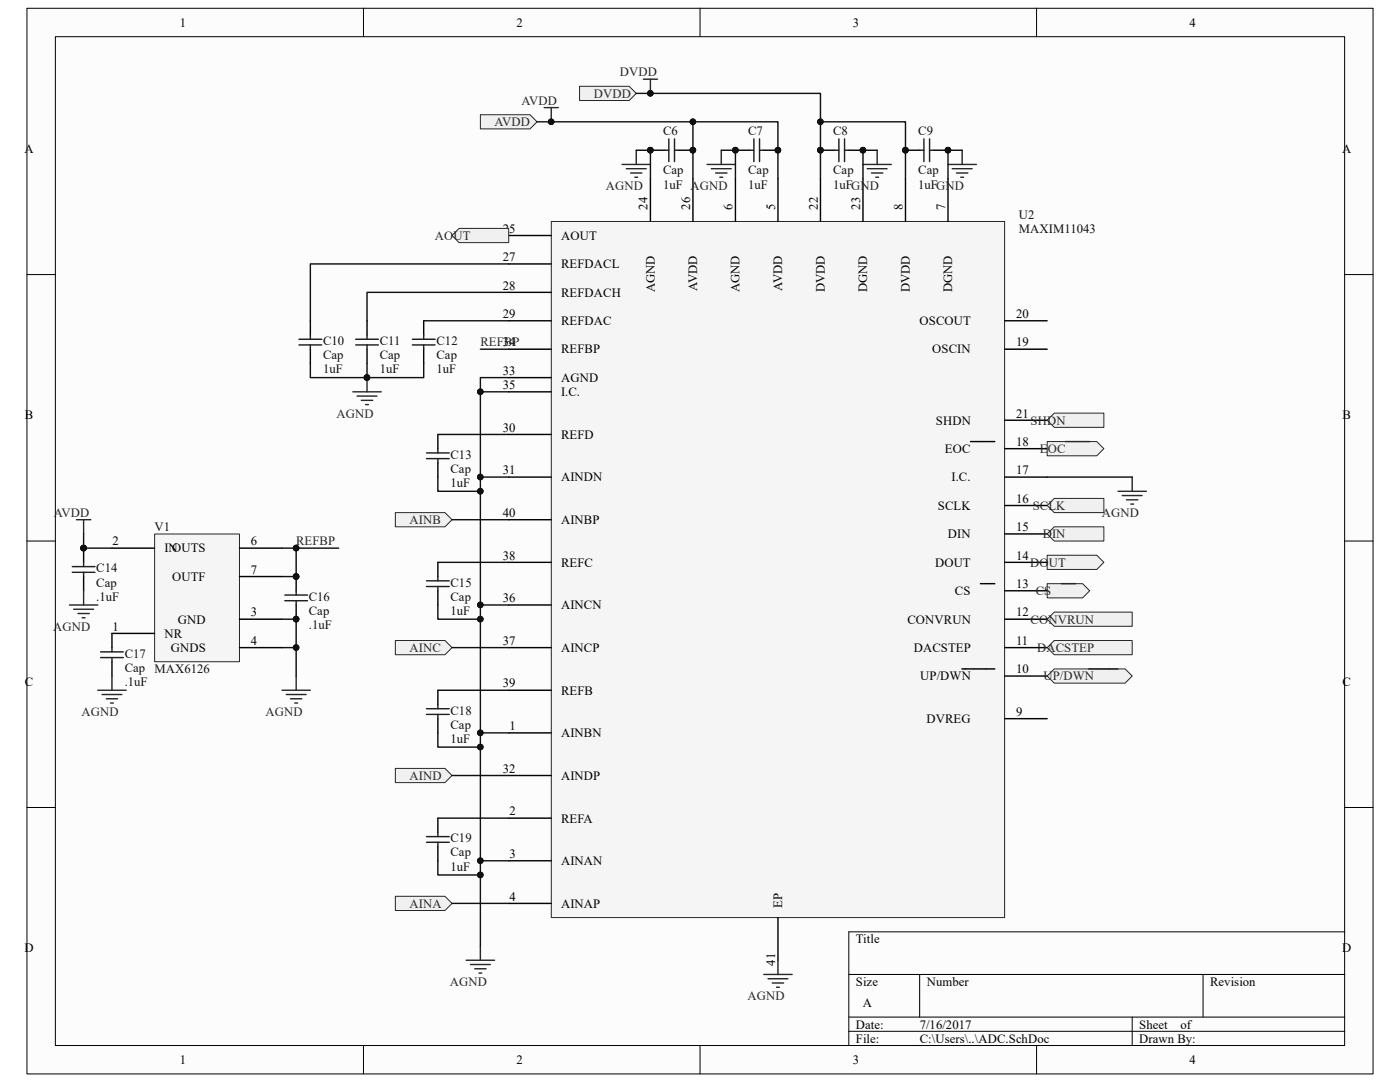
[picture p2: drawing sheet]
<svg xmlns="http://www.w3.org/2000/svg" width="279mm" height="216mm" viewBox="0 0 279 216" stroke-linecap="round" stroke-linejoin="round" font-family="sans-serif">
<path d="M5.4 1.7h268.6v212.6h-268.6z" fill="#fcfcfc"/>
<path d="M5.4 1.7h268.6v212.6h-268.6z" fill="none" stroke="#000" stroke-width=".2"/>
<path d="M11.1 7.4h257.3v201.2h-257.3z" fill="#fcfcfc"/>
<g fill="none" stroke="#000" stroke-width=".2">
<path d="M11 7.3h257.4v201.3h-257.4zM72.5 1.6v5.7M139.7 1.6v5.7M206.9 1.6v5.7M5.4 54.8h5.6M268.4 54.8h5.6M5.4 108h5.6M268.4 108h5.6M5.4 161.1h5.6M268.4 161.1h5.6M169.4 194.4h99M183.5 194.4v8.5"/>
<path d="M240.1 194.4v8.5M268.4 185.9h-99v22.7M72.5 208.6v5.7M139.7 208.6v5.7M169.4 202.9h99M169.4 205.8h99M206.9 208.6v5.7M226 202.9v5.7"/>
</g>
<path d="M110.1 44.2h90.4v138.9h-90.4z" fill="#f5f5f5"/>
<path d="M110 44.2h90.5v138.9h-90.5z" fill="none" stroke="#262626" stroke-width=".2"/>
<g fill="none" stroke="#000" stroke-width=".28">
<path d="M129.8 35.6v8.6M138.3 35.6v8.6M146.8 35.6v8.6M155.3 35.6v8.6M163.7 35.6v8.6M172.2 35.6v8.6M180.7 35.6v8.6M189.2 35.6v8.6M101.5 47h8.5M101.5 52.7h8.5M101.5 58.3h8.5M101.5 64h8.5"/>
<path d="M101.5 69.7h8.5M101.5 75.3h8.5M101.5 78.2h8.5M200.5 64h8.5M200.5 69.7h8.5M101.5 86.7h8.5M101.5 95.2h8.5M193.7 88.1h3.2M197 88.1h1.5M200.5 95.2h8.5M200.5 89.5h8.5M200.5 83.9h8.5"/>
<path d="M101.5 103.7h8.5M101.5 112.2h8.5M195.7 116.5h1.5M197.3 116.5h1.2M200.5 112.2h8.5M200.5 106.5h8.5M200.5 100.9h8.5M200.5 117.9h8.5M101.5 120.7h8.5M101.5 129.2h8.5M101.5 137.7h8.5M192 133.5h2.3"/>
<path d="M194.4 133.5h4.1M200.5 129.2h8.5M200.5 134.9h8.5M200.5 123.6h8.5M101.5 146.2h8.5M101.5 154.7h8.5M200.5 143.4h8.5M101.5 163.3h8.5M101.5 171.8h8.5M101.5 180.3h8.5M155.3 183.1v8.5"/>
</g>
<g fill="none" stroke="#262626" stroke-width=".28">
<path d="M124.2 32.8h5.6M125 33.7h4M125.8 34.5h2.3M126.7 35.4h.6M127 30v2.8M141.1 32.8h5.7M142 33.7h3.9M142.8 34.5h2.3M143.7 35.4h.5M143.9 30v2.8M189.2 32.8h5.6M190 33.7h4"/>
<path d="M190.9 34.5h2.3M191.7 35.4h.6M192 30v2.8"/>
</g>
<g fill="#f0f0f0" stroke="#262626" stroke-width=".2">
<path d="M210.4 82.4h9.9v2.9h-9.9l-1.4-1.4z" fill-rule="evenodd"/>
<path d="M209 88.1h9.9l1.4 1.4-1.4 1.4h-9.9z" fill-rule="evenodd"/>
</g>
<path d="M212.6 88.1h3.2M215.9 88.1h1.6" fill="none" stroke="#262626" stroke-width=".28"/>
<g fill="#f0f0f0" stroke="#262626" stroke-width=".2">
<path d="M210.4 99.5h9.9v2.8h-9.9l-1.4-1.4z" fill-rule="evenodd"/>
<path d="M210.4 105.1h9.9v2.9h-9.9l-1.4-1.5z" fill-rule="evenodd"/>
<path d="M209 110.8h9.9l1.4 1.4-1.4 1.4h-9.9z" fill-rule="evenodd"/>
<path d="M209 116.5h7.1l1.4 1.4-1.4 1.4h-7.1z" fill-rule="evenodd"/>
</g>
<path d="M211.8 116.5h1.5M213.4 116.5h1.2" fill="none" stroke="#262626" stroke-width=".28"/>
<g fill="#f0f0f0" stroke="#262626" stroke-width=".2">
<path d="M210.4 122.1h15.6v2.9h-15.6l-1.4-1.4z" fill-rule="evenodd"/>
<path d="M210.4 127.8h15.6v2.8h-15.6l-1.4-1.4z" fill-rule="evenodd"/>
<path d="M210.4 133.5h14.1l1.5 1.4-1.5 1.4h-14.1l-1.4-1.4z" fill-rule="evenodd"/>
</g>
<path d="M223.1 98h5.7M224 98.9h3.9M224.8 99.7h2.3M226 95.2v2.8M225.7 100.6h.5M217.2 133.5h1.7M219 133.5h4.1" fill="none" stroke="#262626" stroke-width=".28"/>
<g fill="#f0f0f0" stroke="#262626" stroke-width=".2">
<path d="M95.9 22.9h9.9l1.4 1.4-1.4 1.4h-9.9z" fill-rule="evenodd"/>
<path d="M115.7 17.2h9.9l1.4 1.4-1.4 1.5h-9.9z" fill-rule="evenodd"/>
</g>
<path d="M93 191.6h5.7M93.9 192.5h4M94.7 193.3h2.3M95.6 194.2h.6M95.9 188.8v2.8" fill="none" stroke="#262626" stroke-width=".28"/>
<g fill="#f0f0f0" stroke="#262626" stroke-width=".2">
<path d="M78.9 102.3h9.9l1.4 1.4-1.4 1.4h-9.9z" fill-rule="evenodd"/>
<path d="M78.9 127.8h9.9l1.4 1.4-1.4 1.4h-9.9z" fill-rule="evenodd"/>
<path d="M78.9 153.3h9.9l1.4 1.4-1.4 1.5h-9.9z" fill-rule="evenodd"/>
<path d="M78.9 178.8h9.9l1.4 1.5-1.4 1.4h-9.9z" fill-rule="evenodd"/>
</g>
<path d="M152.4 194.4h5.7M153.3 195.3h3.9M154.1 196.1h2.3M155 197h.5M155.3 191.6v2.8" fill="none" stroke="#262626" stroke-width=".28"/>
<g fill="none" stroke="#000" stroke-width=".28">
<path d="M129.8 30h2.8M135.5 30h2.8M146.8 30h2.8M152.4 30h2.9M163.7 30h2.9M169.4 30h2.8M180.7 30h2.8M186.4 30h2.8M87.4 86.7v2.8M87.4 92.4v2.8M87.4 112.2v2.8M87.4 117.9v2.8"/>
<path d="M87.4 137.7v2.9M87.4 143.4v2.8M87.4 163.3v2.8M87.4 168.9v2.9"/>
</g>
<g fill="#0e0e0e" stroke="#0e0e0e" stroke-width=".2">
<circle cx="180.7" cy="30" r=".55"/>
<circle cx="189.2" cy="30" r=".55"/>
<circle cx="163.7" cy="30" r=".55"/>
<circle cx="172.2" cy="30" r=".55"/>
<circle cx="146.8" cy="30" r=".55"/>
<circle cx="155.2" cy="30" r=".55"/>
<circle cx="129.8" cy="30" r=".55"/>
<circle cx="138.3" cy="30" r=".55"/>
</g>
<g fill="none" stroke="#1c1c1c" stroke-width=".28">
<path d="M132.6 30h.9M133.5 27.7v4.5M134.6 30h.9M134.6 27.7v4.5M149.6 30h.9M150.5 27.7v4.5M151.6 30h.8M151.6 27.7v4.5M166.6 30h.8M167.4 27.7v4.5M168.5 30h.9M168.5 27.7v4.5"/>
<path d="M183.5 30h.9M184.4 27.7v4.5M185.5 27.7v4.5M185.5 30h.9M85.1 90.4h4.5M85.1 91.5h4.5M87.4 89.5v.9M87.4 91.5v.9M85.1 115.9h4.5M85.1 117h4.5M87.4 115v.9M87.4 117v.9"/>
<path d="M85.1 141.4h4.5M85.1 142.6h4.5M87.4 140.6v.8M87.4 142.6v.8M85.1 166.9h4.5M85.1 168.1h4.5M87.4 166.1v.8M87.4 168.1v.8"/>
</g>
<path d="M30.9 106.6h16.9v25.4h-16.9z" fill="#f5f5f5"/>
<path d="M30.9 106.6h16.9v25.4h-16.9z" fill="none" stroke="#262626" stroke-width=".2"/>
<g fill="none" stroke="#000" stroke-width=".28">
<path d="M61.9 64v2.8M61.9 69.7v2.8M73.2 64v2.8M73.2 69.7v2.8M84.6 64v2.8M84.6 69.7v2.8M16.7 109.4v2.8M16.7 115v2.9M22.3 109.4h8.5M47.8 109.4h8.5M47.8 115h8.5M59.1 115v2.9"/>
<path d="M22.3 132.1v2.8M30.8 126.4h-8.5v2.8M47.8 123.6h8.5M47.8 129.2h8.5M59.1 120.7v2.9"/>
</g>
<g fill="none" stroke="#262626" stroke-width=".28">
<path d="M128.4 15.8h2.8M129.8 15.8v2.8M108.6 21.5h2.8M110 21.5v2.8M15.3 103.7h2.8M16.7 103.7v2.8M16.7 117.9v2.8M13.9 120.7h5.6M14.7 121.6h4M15.6 122.4h2.2M16.4 123.3h.6M19.5 137.7h5.7"/>
<path d="M20.4 138.6h3.9M21.2 139.4h2.3M22.3 134.9v2.8M56.3 137.7h5.6M57.1 138.6h4M58 139.4h2.2M59.1 134.9v2.8M22.1 140.3h.5M58.8 140.3h.6"/>
</g>
<g fill="#0e0e0e" stroke="#0e0e0e" stroke-width=".2">
<circle cx="129.8" cy="18.6" r=".55"/>
<circle cx="110" cy="24.3" r=".55"/>
<circle cx="16.7" cy="109.4" r=".55"/>
<circle cx="59.1" cy="123.5" r=".55"/>
<circle cx="59.1" cy="115" r=".55"/>
<circle cx="59.1" cy="109.4" r=".55"/>
</g>
<g fill="none" stroke="#1c1c1c" stroke-width=".28">
<path d="M59.7 67.7h4.5M59.7 68.8h4.5M61.9 66.8v.9M61.9 68.8v.9M71 67.7h4.5M71 68.8h4.5M73.2 66.8v.9M73.2 68.8v.9M82.3 67.7h4.5M82.3 68.8h4.5M84.6 66.8v.9M84.6 68.8v.9"/>
<path d="M14.4 113.1h4.5M14.4 114.2h4.5M16.7 112.2v.9M16.7 114.2v.8M56.8 118.7h4.6M56.8 119.9h4.6M59.1 117.9v.8M59.1 119.9v.8M20.1 130.1h4.5M20.1 131.2h4.5M22.3 129.2v.9M22.3 131.2v.9"/>
</g>
<path d="M91.6 45.6h9.9v2.8h-9.9l-1.4-1.4z" fill-rule="evenodd" fill="#f0f0f0" stroke="#262626" stroke-width=".2"/>
<path d="M172.2 32.8h5.7M173.1 33.7h3.9M173.9 34.5h2.3M174.8 35.4h.5M175.1 30v2.8M70.4 78.2h5.7M71.3 79h3.9M72.1 79.9h2.3M73.2 75.3v2.9M73 80.7h.5" fill="none" stroke="#262626" stroke-width=".28"/>
<g fill="#0e0e0e" stroke="#0e0e0e" stroke-width=".2">
<circle cx="73.2" cy="75.3" r=".55"/>
<circle cx="189.2" cy="30" r=".55"/>
<circle cx="172.2" cy="30" r=".55"/>
<circle cx="146.8" cy="30" r=".55"/>
<circle cx="129.8" cy="30" r=".55"/>
<circle cx="163.7" cy="30" r=".55"/>
<circle cx="163.7" cy="24.3" r=".55"/>
<circle cx="180.7" cy="30" r=".55"/>
<circle cx="95.9" cy="146.2" r=".55"/>
<circle cx="95.9" cy="149.1" r=".55"/>
<circle cx="95.9" cy="171.7" r=".55"/>
<circle cx="95.9" cy="174.6" r=".55"/>
<circle cx="95.9" cy="95.2" r=".55"/>
<circle cx="95.9" cy="98" r=".55"/>
<circle cx="95.9" cy="120.7" r=".55"/>
<circle cx="95.9" cy="123.5" r=".55"/>
<circle cx="95.9" cy="78.2" r=".55"/>
<circle cx="110" cy="24.3" r=".55"/>
<circle cx="138.3" cy="24.3" r=".55"/>
<circle cx="155.2" cy="30" r=".55"/>
<circle cx="138.3" cy="30" r=".55"/>
<circle cx="129.8" cy="18.6" r=".55"/>
<circle cx="16.7" cy="109.4" r=".55"/>
<circle cx="59.1" cy="129.2" r=".55"/>
<circle cx="59.1" cy="123.5" r=".55"/>
<circle cx="59.1" cy="109.4" r=".55"/>
<circle cx="59.1" cy="115" r=".55"/>
</g>
<g fill="none" stroke="#0e0e0e" stroke-width=".28">
<path d="M127 18.6h36.7v5.7M107.2 24.3h48.1v11.3M127 30h2.8v5.6M138.3 24.3v11.3M143.9 30h2.9v5.6M163.7 35.6v-11.3h17v11.3M175.1 30h-2.9v5.6M192 30h-2.8v5.6M101.5 58.3h-28.3v5.7M101.5 52.7h-39.6v11.3M61.9 72.5v2.8h22.7v-2.8M73.2 72.5v2.8"/>
<path d="M84.6 64h16.9M95.9 78.2h5.6M95.9 69.7h5.6M101.5 75.3h-5.6v19.9M87.4 95.2v2.8h8.5M87.4 86.7h14.1M101.5 95.2h-5.6v25.5h5.6M209 95.2h17M16.7 106.5v2.9h5.6M56.3 109.4h2.8v5.6h-2.8M59.1 109.4h8.5M87.4 112.2h14.1"/>
<path d="M90.2 103.7h11.3M56.3 123.6h2.8v5.6h-2.8M59.1 129.2v5.7M87.4 120.7v2.9h8.5M87.4 137.7h14.1M90.2 129.2h11.3M95.9 120.7v25.5M87.4 146.2v2.9h8.5M90.2 154.7h11.3M101.5 146.2h-5.6v25.6h5.6M87.4 171.8v2.8h8.5M87.4 163.3h14.1"/>
<path d="M95.9 171.8v17M90.2 180.3h11.3"/>
</g>
<g font-size="2.5">
<text x="35.9" y="5.3">1</text>
<text x="103.1" y="5.3">2</text>
<text x="170.2" y="5.3">3</text>
<text x="237.4" y="5.3">4</text>
<text x="4.9" y="30.5">A</text>
<text x="267.9" y="30.5">A</text>
<text x="129.2" y="41.9" transform="rotate(-90 129.2 41.9)">24</text>
<text x="137.7" y="41.9" transform="rotate(-90 137.7 41.9)">26</text>
<text x="146.2" y="41.9" transform="rotate(-90 146.2 41.9)">6</text>
<text x="154.7" y="41.9" transform="rotate(-90 154.7 41.9)">5</text>
<text x="163.2" y="41.9" transform="rotate(-90 163.2 41.9)">22</text>
<text x="171.7" y="41.9" transform="rotate(-90 171.7 41.9)">23</text>
<text x="180.2" y="41.9" transform="rotate(-90 180.2 41.9)">8</text>
<text x="188.6" y="41.9" transform="rotate(-90 188.6 41.9)">7</text>
<text x="100.4" y="46.4">25</text>
<text x="112" y="47.8">AOUT</text>
<text x="100.4" y="52.1">27</text>
<text x="112" y="53.5">REFDACL</text>
<text x="100.4" y="57.8">28</text>
<text x="112" y="59.2">REFDACH</text>
<text x="130.7" y="58.3" transform="rotate(-90 130.7 58.3)">AGND</text>
<text x="139.1" y="58" transform="rotate(-90 139.1 58)">AVDD</text>
<text x="147.6" y="58.3" transform="rotate(-90 147.6 58.3)">AGND</text>
<text x="156.1" y="58" transform="rotate(-90 156.1 58)">AVDD</text>
<text x="164.6" y="58.3" transform="rotate(-90 164.6 58.3)">DVDD</text>
<text x="173.1" y="58.3" transform="rotate(-90 173.1 58.3)">DGND</text>
<text x="181.6" y="58.3" transform="rotate(-90 181.6 58.3)">DVDD</text>
<text x="190" y="58.3" transform="rotate(-90 190 58.3)">DGND</text>
<text x="100.4" y="63.5">29</text>
<text x="112" y="64.9">REFDAC</text>
<text x="183.5" y="64.9">OSCOUT</text>
<text x="202.8" y="63.5">20</text>
<text x="100.4" y="69.1">34</text>
<text x="112" y="70.5">REFBP</text>
<text x="186" y="70.5">OSCIN</text>
<text x="202.8" y="69.1">19</text>
<text x="100.4" y="74.8">33</text>
<text x="100.4" y="77.6">35</text>
<text x="112" y="76.2">AGND</text>
<text x="5" y="83.6">B</text>
<text x="112" y="79">I.C.</text>
<text x="202.8" y="83.3">21</text>
<text x="267.9" y="83.6">B</text>
<text x="100.4" y="86.1">30</text>
<text x="112" y="87.5">REFD</text>
<text x="186.8" y="84.7">SHDN</text>
<text x="202.8" y="89">18</text>
<text x="100.4" y="94.7">31</text>
<text x="188.6" y="90.4">EOC</text>
<text x="202.8" y="94.7">17</text>
<text x="112" y="96.1">AINDN</text>
<text x="187.2" y="101.7">SCLK</text>
<text x="189.9" y="96.1">I.C.</text>
<text x="202.8" y="100.3">16</text>
<text x="100.4" y="103.2">40</text>
<text x="112" y="104.6">AINBP</text>
<text x="189.2" y="107.4">DIN</text>
<text x="202.8" y="106">15</text>
<text x="22.5" y="108.8">2</text>
<text x="32.8" y="110.2">IN</text>
<text x="34.3" y="110.2">OUTS</text>
<text x="50" y="108.8">6</text>
<text x="100.4" y="111.7">38</text>
<text x="112" y="113.1">REFC</text>
<text x="186.6" y="113.1">DOUT</text>
<text x="202.8" y="111.7">14</text>
<text x="34.3" y="115.9">OUTF</text>
<text x="50" y="114.5">7</text>
<text x="190.6" y="118.7">CS</text>
<text x="202.8" y="117.3">13</text>
<text x="22.5" y="125.8">1</text>
<text x="35.5" y="124.4">GND</text>
<text x="50" y="123">3</text>
<text x="100.4" y="120.2">36</text>
<text x="112" y="121.6">AINCN</text>
<text x="181.1" y="124.4">CONVRUN</text>
<text x="202.8" y="123">12</text>
<text x="32.8" y="127.3">NR</text>
<text x="34.1" y="130.1">GNDS</text>
<text x="50" y="128.7">4</text>
<text x="100.4" y="128.7">37</text>
<text x="112" y="130.1">AINCP</text>
<text x="182.4" y="130.1">DACSTEP</text>
<text x="202.8" y="128.7">11</text>
<text x="5" y="136.8">C</text>
<text x="100.4" y="137.2">39</text>
<text x="183.6" y="135.8">UP/DWN</text>
<text x="202.8" y="134.3">10</text>
<text x="267.9" y="136.8">C</text>
<text x="112" y="138.6">REFB</text>
<text x="202.8" y="142.8">9</text>
<text x="101.7" y="145.7">1</text>
<text x="112" y="147.1">AINBN</text>
<text x="184.9" y="144.3">DVREG</text>
<text x="100.4" y="154.2">32</text>
<text x="112" y="155.6">AINDP</text>
<text x="101.7" y="162.7">2</text>
<text x="112" y="164.1">REFA</text>
<text x="101.7" y="171.2">3</text>
<text x="112" y="172.6">AINAN</text>
<text x="101.7" y="179.7">4</text>
<text x="112" y="181.1">AINAP</text>
<text x="156.1" y="181.1" transform="rotate(-90 156.1 181.1)">EP</text>
<text x="4.9" y="190">D</text>
<text x="170.8" y="188.2">Title</text>
<text x="267.9" y="190">D</text>
<text x="154.7" y="192.7" transform="rotate(-90 154.7 192.7)">41</text>
<text x="170.8" y="196.7">Size</text>
<text x="184.9" y="196.7">Number</text>
<text x="241.5" y="196.7">Revision</text>
<text x="172.2" y="201">A</text>
<text x="170.8" y="205.2">Date:</text>
<text x="170.8" y="208.1">File:</text>
<text x="183.5" y="205.2">7/16/2017</text>
<text x="183.5" y="208.1">C:\Users\..\ADC.SchDoc</text>
<text x="227.4" y="205.2">Sheet</text>
<text x="227.4" y="208.1">Drawn By:</text>
<text x="235.6" y="205.2">of</text>
<text x="35.9" y="212.3">1</text>
<text x="103.1" y="212.3">2</text>
<text x="170.2" y="212.3">3</text>
<text x="237.4" y="212.3">4</text>
</g>
<g font-size="2.5" fill="#262626">
<text x="123.7" y="15.2">DVDD</text>
<text x="104.1" y="20.9">AVDD</text>
<text x="118.5" y="19.5">DVDD</text>
<text x="98.7" y="25.2">AVDD</text>
<text x="120.9" y="37.9">AGND</text>
<text x="86.8" y="47.8">AOUT</text>
<text x="95.9" y="69.1">REFBP</text>
<text x="67.1" y="83.3">AGND</text>
<text x="205.7" y="84.7">SHDN</text>
<text x="207.6" y="90.4">EOC</text>
<text x="206.1" y="101.7">SCLK</text>
<text x="10.8" y="103.2">AVDD</text>
<text x="81.7" y="104.6">AINB</text>
<text x="208.1" y="107.4">DIN</text>
<text x="219.9" y="103.2">AGND</text>
<text x="59.1" y="108.8">REFBP</text>
<text x="205.6" y="113.1">DOUT</text>
<text x="206.7" y="118.7">CS</text>
<text x="10.6" y="125.8">AGND</text>
<text x="205.7" y="124.4">CONVRUN</text>
<text x="81.7" y="130.1">AINC</text>
<text x="207" y="130.1">DACSTEP</text>
<text x="208.2" y="135.8">UP/DWN</text>
<text x="16.3" y="142.8">AGND</text>
<text x="53" y="142.8">AGND</text>
<text x="81.7" y="155.6">AIND</text>
<text x="81.7" y="181.1">AINA</text>
<text x="89.8" y="196.7">AGND</text>
<text x="149.2" y="199.6">AGND</text>
</g>
<g font-size="2.5" fill="#0e0e0e">
<text x="132.3" y="26.9">C6</text>
<text x="149.3" y="26.9">C7</text>
<text x="166.3" y="26.9">C8</text>
<text x="183.3" y="26.9">C9</text>
<text x="132.3" y="34.8">Cap</text>
<text x="149.3" y="34.8">Cap</text>
<text x="166.3" y="34.8">Cap</text>
<text x="183.3" y="34.8">Cap</text>
<text x="132.3" y="37.6">1uF AGND</text>
<text x="149.3" y="37.6">1uF</text>
<text x="166.3" y="37.6">1uFGND</text>
<text x="183.3" y="37.6">1uFGND</text>
<text x="203.3" y="43.6">U2</text>
<text x="203.3" y="46.4">MAXIM11043</text>
<text x="64.5" y="68.8">C10</text>
<text x="64.5" y="71.7">Cap</text>
<text x="75.8" y="68.8">C11</text>
<text x="75.8" y="71.7">Cap</text>
<text x="87.1" y="68.8">C12</text>
<text x="87.1" y="71.7">Cap</text>
<text x="64.5" y="74.5">1uF</text>
<text x="75.8" y="74.5">1uF</text>
<text x="87.1" y="74.5">1uF</text>
<text x="89.9" y="91.5">C13</text>
<text x="89.9" y="94.4">Cap</text>
<text x="89.9" y="97.2">1uF</text>
<text x="30.8" y="106">V1</text>
<text x="19.2" y="119.9">.1uF</text>
<text x="19.2" y="114.2">C14</text>
<text x="19.2" y="117.1">Cap</text>
<text x="61.6" y="119.9">C16</text>
<text x="89.9" y="117.1">C15</text>
<text x="89.9" y="119.9">Cap</text>
<text x="61.6" y="125.6">.1uF</text>
<text x="61.6" y="122.7">Cap</text>
<text x="89.9" y="122.7">1uF</text>
<text x="24.9" y="131.2">C17</text>
<text x="24.9" y="136.9">.1uF</text>
<text x="24.9" y="134.1">Cap</text>
<text x="30.8" y="134.3">MAX6126</text>
<text x="89.9" y="142.6">C18</text>
<text x="89.9" y="148.3">1uF</text>
<text x="89.9" y="145.4">Cap</text>
<text x="89.9" y="173.7">1uF</text>
<text x="89.9" y="168.1">C19</text>
<text x="89.9" y="170.9">Cap</text>
</g>
</svg>
